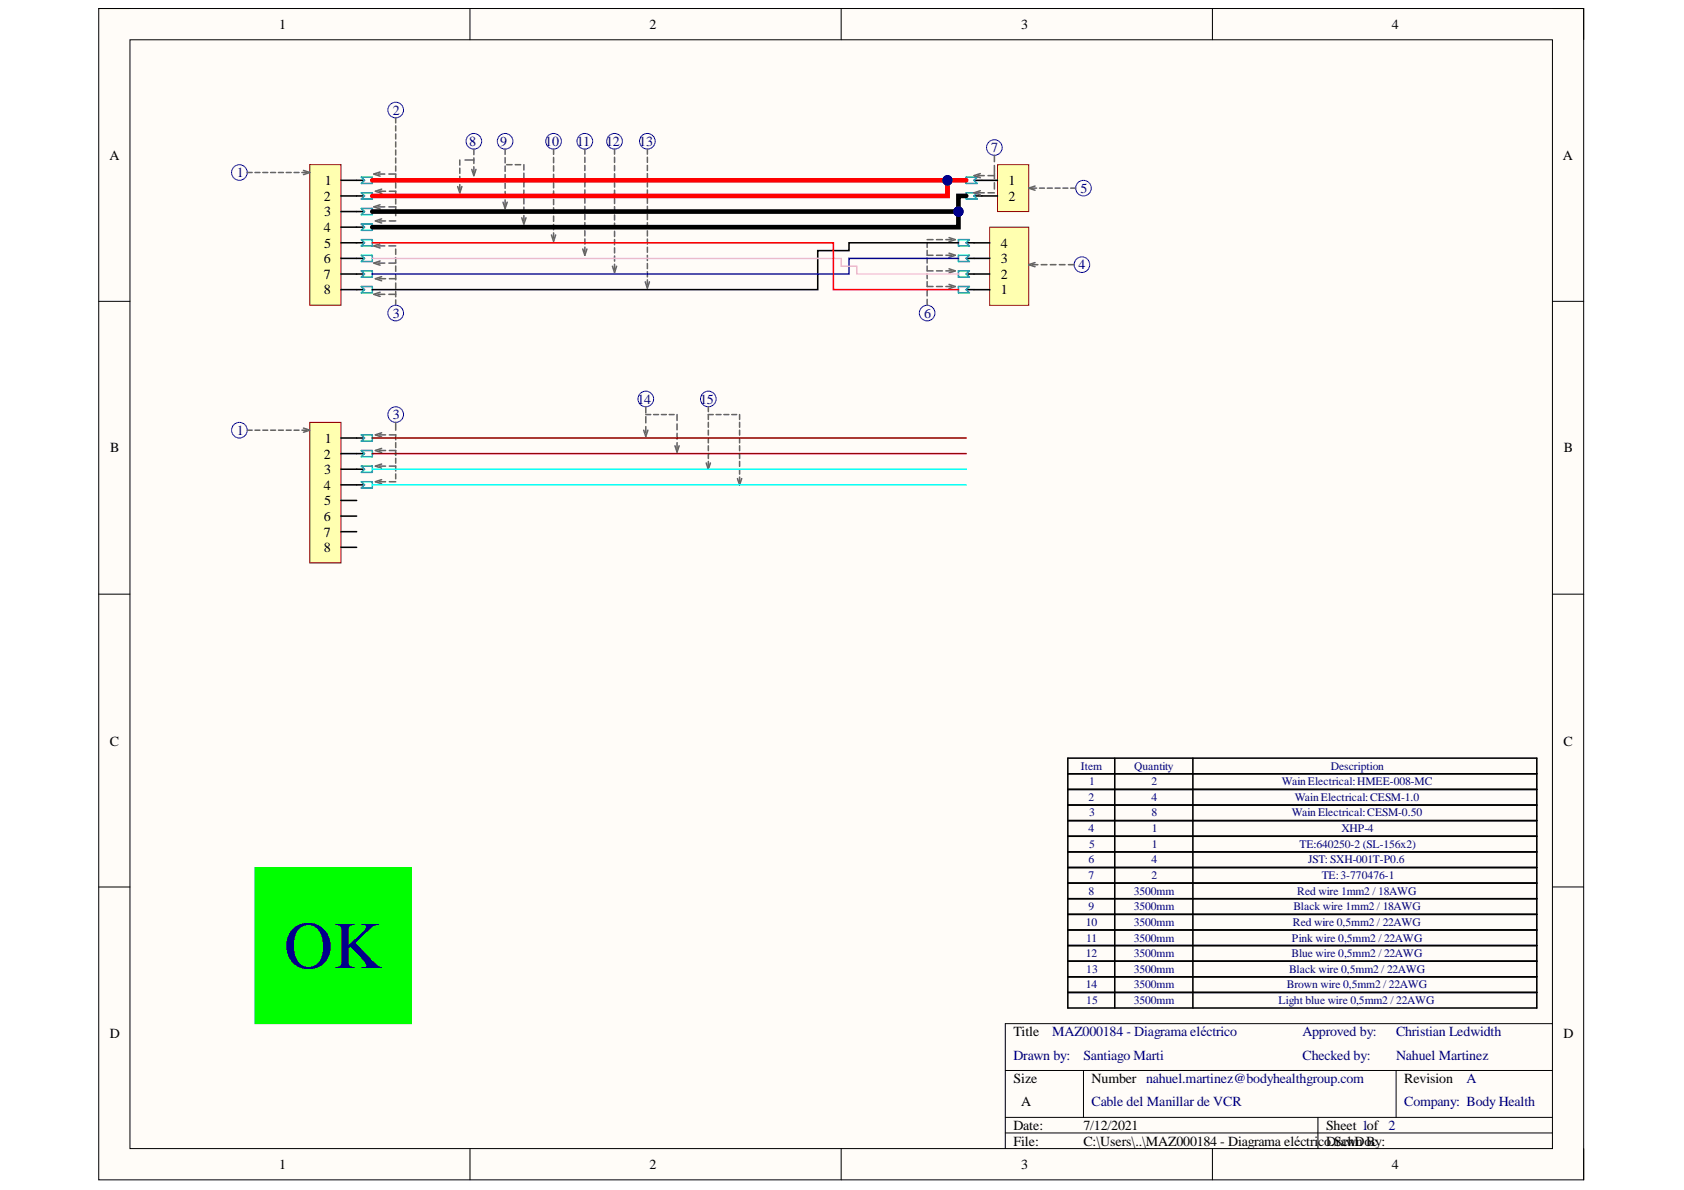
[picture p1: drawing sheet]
<svg xmlns="http://www.w3.org/2000/svg" width="297mm" height="210mm" viewBox="0 0 297 210" stroke-linecap="round" stroke-linejoin="round" font-family="sans-serif">
<path d="M17.4 1.5h261.9v206.6h-261.9z" fill-rule="evenodd" fill="#fffcf8"/>
<path d="M17.4 1.5h261.9v206.6h-261.9z" fill="none" stroke="#000" stroke-width=".18"/>
<path d="M22.9 7h250.9v195.6h-250.9z" fill-rule="evenodd" fill="#fffcf8"/>
<g fill="none" stroke="#000" stroke-width=".18">
<path d="M17.4 1.5h5.5M22.9 7h250.9v195.6h-250.9zM82.9 1.5v5.5M148.4 1.5v5.5M213.9 1.5v5.5M273.8 1.5h5.5v5.5M17.4 53.2h5.5M273.8 53.2h5.5M17.4 104.8h5.5M273.8 104.8h5.5M17.4 156.5h5.5M273.8 156.5h5.5"/>
<path d="M177.3 188.8h96.5M177.3 197.1h96.5M177.3 199.8h96.5M191.1 188.8v8.3M232.5 197.1v5.5M246.3 188.8v8.3M273.8 180.6h-96.5v22M82.9 202.6v5.5M148.4 202.6v5.5M213.9 202.6v5.5M279.3 202.6v5.5"/>
</g>
<g fill="none" stroke="#000" stroke-width=".27">
<path d="M188.4 133.7h82.7v35.8h-82.7zM188.4 136.5h82.7M188.4 139.2h82.7M196.6 133.7v35.8M210.4 133.7v35.8M188.4 142h82.7M188.4 144.7h82.7M188.4 147.5h82.7M188.4 150.3h82.7M188.4 153h82.7M188.4 155.8h82.7M188.4 158.5h82.7"/>
<path d="M188.4 161.3h82.7M188.4 164h82.7M188.4 166.8h82.7"/>
</g>
<circle cx="42.2" cy="30.4" r="1.38" fill="none" stroke="#00f" stroke-width=".18"/>
<path d="M54.6 29.1h5.5v24.7h-5.5z" fill-rule="evenodd" fill="#ffffb0"/>
<path d="M54.6 29.1h5.5v24.7h-5.5z" fill="none" stroke="#800000" stroke-width=".18"/>
<path d="M60.1 31.8h2.8M60.1 34.6h2.8M60.1 37.3h2.8M60.1 40.1h2.8M60.1 42.8h2.8M60.1 45.6h2.8M60.1 48.3h2.8M60.1 51.1h2.8" fill="none" stroke="#000" stroke-width=".27"/>
<path d="M54.6 74.5h5.5v24.8h-5.5z" fill-rule="evenodd" fill="#ffffb0"/>
<path d="M54.6 74.5h5.5v24.8h-5.5z" fill="none" stroke="#800000" stroke-width=".18"/>
<g fill="none" stroke="#000" stroke-width=".27">
<path d="M62.9 31.8h1.4M62.9 34.6h1.4M62.9 37.3h1.4M62.9 40.1h1.4M62.9 42.8h1.4M62.9 45.6h1.4M62.9 48.3h1.4M62.9 51.1h1.4M60.1 77.3h4.2M60.1 80h4.2M60.1 82.8h4.2M60.1 85.5h4.2"/>
<path d="M60.1 88.3h2.8M60.1 91h2.8M60.1 93.8h2.8M60.1 96.5h2.8"/>
</g>
<path d="M63.7 31.3h2v1.1h-2l.6-.6zM63.7 34h2v1.1h-2l.6-.5zM63.7 36.8h2v1.1h-2l.6-.6zM63.7 39.5h2v1.1h-2l.6-.5zM63.7 42.3h2v1.1h-2l.6-.6zM63.7 45h2v1.1h-2l.6-.5zM63.7 47.8h2v1.1h-2l.6-.6zM63.7 50.5h2v1.1h-2l.6-.5zM63.7 76.7h2v1.1h-2l.6-.5zM63.7 79.5h2v1.1h-2l.6-.6zM63.7 82.2h2v1.1h-2l.6-.5zM63.7 85h2v1.1h-2l.6-.6z" fill="none" stroke="#009cca" stroke-width=".27"/>
<circle cx="69.8" cy="19.4" r="1.38" fill="none" stroke="#00f" stroke-width=".18"/>
<path d="M174.6 40.1h6.9v13.8h-6.9z" fill-rule="evenodd" fill="#ffffb0"/>
<path d="M174.6 40.1h6.9v13.8h-6.9z" fill="none" stroke="#800000" stroke-width=".18"/>
<path d="M171.8 51.1h2.8M171.8 48.3h2.8M171.8 45.6h2.8M171.8 42.8h2.8" fill="none" stroke="#000" stroke-width=".27"/>
<circle cx="190.8" cy="46.7" r="1.38" fill="none" stroke="#00f" stroke-width=".18"/>
<path d="M176 29.1h5.5v8.2h-5.5z" fill-rule="evenodd" fill="#ffffb0"/>
<path d="M176 29.1h5.5v8.2h-5.5z" fill="none" stroke="#800000" stroke-width=".18"/>
<path d="M171.8 31.8h4.2M171.8 34.6h4.2M170.4 42.8h1.4M170.4 45.6h1.4M170.4 48.3h1.4M170.4 51.1h1.4M188.4 169.5h82.7v8.3h-82.7zM188.4 172.3h82.7M188.4 175.1h82.7M196.6 169.5v8.3M210.4 169.5v8.3" fill="none" stroke="#000" stroke-width=".27"/>
<path d="M170.4 31.3h2l-.6 .5 .6 .6h-2zM170.4 34h2l-.6 .6 .6 .5h-2zM169.1 42.3h1.9l-.6 .5 .6 .6h-1.9zM169.1 45h1.9l-.6 .6 .6 .5h-1.9zM169.1 47.8h1.9l-.6 .5 .6 .6h-1.9zM169.1 50.5h1.9l-.6 .6 .6 .5h-1.9z" fill="none" stroke="#009cca" stroke-width=".27"/>
<g fill="none" stroke="#00f" stroke-width=".18">
<circle cx="83.6" cy="24.9" r="1.38"/>
<circle cx="89.1" cy="24.9" r="1.38"/>
<circle cx="97.6" cy="24.9" r="1.38"/>
<circle cx="103.2" cy="24.9" r="1.38"/>
<circle cx="108.4" cy="24.9" r="1.38"/>
<circle cx="114.2" cy="24.9" r="1.38"/>
<circle cx="175.4" cy="26" r="1.38"/>
<circle cx="191.1" cy="33.2" r="1.37"/>
<circle cx="163.5" cy="55.2" r="1.38"/>
<circle cx="69.8" cy="73.1" r="1.38"/>
<circle cx="113.9" cy="70.4" r="1.38"/>
</g>
<g fill="none" stroke="#646464" stroke-width=".27">
<path d="M43.6 30.4h.9M45 30.4h.8M46.4 30.4h.8M47.7 30.4h.9M49.1 30.4h.9M50.5 30.4h.9M51.9 30.4h.8M53.3 30.4h.8M53.5 30.1l1.1 .3-1.1 .4M66.7 30.7h1.2M66.9 39h1.1M67 30.3l-1.1 .4 1.1 .4"/>
<path d="M67.3 38.6l-1.1 .4 1.1 .3M68.6 30.7h1.2v.9M68.7 39h1.1M69.8 20.8v.9M69.8 22.2v.9M69.8 23.6v.9M69.8 25v.9M69.8 26.5v.8M69.8 27.9v.9M69.8 29.3v.9M80.7 32.9l.4 1.1 .4-1.1M81.1 28.2v.9"/>
<path d="M81.1 29.7v.9M81.1 31.1v.9M81.1 32.6v.9M82 28.2h1.6M83.2 29.9l.4 1.1 .4-1.1M83.6 26.3v1M83.6 27.9v.9M83.6 29.4v1M88.7 35.7l.4 1.1 .4-1.1M89.1 26.3v.9M89.1 27.8v.9M89.1 29.3v.9"/>
<path d="M89.1 30.8v.9M89.1 32.3v.9M89.1 33.8v.9M89.1 35.3v.9M89.4 29.1h.9M90.9 29.1h.9M92 38.4l.4 1.1 .4-1.1M92.4 29.1v.9M92.4 30.5v1M92.4 32v1M92.4 33.5v1M92.4 35v1"/>
<path d="M92.4 36.5v1M92.4 38v1M97.6 26.3v.9M97.6 27.8v.9M97.6 29.3v.9M97.6 30.7v1M97.6 32.2v.9M97.6 33.7v.9M97.6 35.2v.9M97.6 36.6v1M97.6 38.1v.9M97.6 39.6v.9"/>
<path d="M103.2 26.3v.9M103.2 27.7v.9M103.2 29.2v.9M103.2 30.6v.9M103.2 32.1v.9M103.2 33.5v.9M103.2 34.9v.9M103.2 36.4v.9M103.2 37.8v.9M103.2 39.3v.9M108.4 26.3v.9M108.4 27.7v1"/>
<path d="M108.4 29.2v.9M108.4 30.7v.9M108.4 32.1v.9M108.4 33.6v.9M108.4 35v.9M108.4 36.5v.9M108.4 37.9v.9M108.4 39.4v.9M114.2 26.3v.9M114.2 27.7v.9M114.2 29.2v.9M114.2 30.6v.9"/>
<path d="M114.2 32.1v.9M114.2 33.5v.9M114.2 35v.9M114.2 36.4v.9M114.2 37.8v.9M114.2 39.3v.9M172.5 31h1.1M172.5 34h1.1M172.9 30.6l-1.1 .4 1.1 .3M172.9 33.6l-1.1 .4 1.1 .4M174.3 31h1.1M174.3 34h1.1"/>
<path d="M175.4 27.4v1.1M175.4 29.2v1.1M175.4 30.4v1.1M175.4 32.2v1.1M182 33.2h.8M182.6 32.8l-1.1 .4 1.1 .4M183.4 33.2h.8M184.7 33.2h.9M186.1 33.2h.9M187.5 33.2h.9M188.9 33.2h.8M65.9 51.9l1.1 .4"/>
<path d="M66.7 43.4h1.2M67 43l-1.1 .4 1.1 .3M68.6 43.4h1.2M69.8 43.9v1M69.8 45.4v1M69.8 51.4v1M69.8 52.9v.9M97.3 41.4l.3 1.2 .4-1.2M97.6 41.1v.9M102.8 43.9l.4 1.1 .3-1.1M103.2 40.7v.9M103.2 42.1v.9"/>
<path d="M103.2 43.6v.9M108 47l.4 1.1 .4-1.1M108.4 40.8v.9M108.4 42.3v.9M108.4 43.7v.9M108.4 45.2v.9M108.4 46.6v.9M113.8 49.7l.4 1.1 .4-1.1M114.2 40.7v.9M114.2 42.2v.9M114.2 43.6v.9M114.2 45v.9"/>
<path d="M114.2 46.5v.9M114.2 47.9v.9M114.2 49.4v.9M163.5 42.8v.9M163.5 44.2v.8h1.1M163.5 45.5v.9M163.5 46.9v.9h1.1M163.5 48.3v.9M163.5 49.7v.8h1.1M163.5 51.2v1M163.5 52.8v1M163.5 42.3h1.1"/>
<path d="M165.2 42.3h1M165.2 45h1M165.2 47.8h1M165.2 50.5h1M166.8 42.3h1.1M166.8 45h1.1M166.8 47.8h1.1M166.8 50.5h1.1M167.4 41.9l1.1 .4-1.1 .3M167.4 44.7l1.1 .3-1.1 .4M167.4 47.4l1.1 .4-1.1 .4M167.4 50.2l1.1 .3-1.1 .4"/>
<path d="M182.1 46.7h1M182.6 46.3l-1.1 .4 1.1 .3M183.7 46.7h1M185.3 46.7h1M186.9 46.7h1M188.5 46.7h1M66.9 76.7h1.1M67.3 76.3l-1.1 .4 1.1 .4M68.7 76.7h1.1v.9M69.8 74.5v1.4M113.5 75.9l.4 1.1 .4-1.1M113.9 75.2v1.1"/>
<path d="M118 73.1h.9M119.1 78.6l.3 1.1 .4-1.1M119.4 73.1v1.1M119.4 74.8v1M119.4 76.4v1.1M119.4 78.1v1"/>
</g>
<path d="M45 153h27.6v27.6h-27.6z" fill-rule="evenodd" fill="#0f0"/>
<path d="M45 153h27.6v27.6h-27.6z" fill="none" stroke="#0f0" stroke-width=".18"/>
<g fill="none" stroke="#00f" stroke-width=".18">
<circle cx="69.8" cy="55.2" r="1.38"/>
<circle cx="42.2" cy="75.9" r="1.38"/>
<circle cx="124.9" cy="70.4" r="1.38"/>
</g>
<g fill="none" stroke="#646464" stroke-width=".27">
<path d="M43.6 75.9h.9M45 75.9h.8M46.4 75.9h.8M47.7 75.9h.9M49.1 75.9h.9M50.5 75.9h.9M51.9 75.9h.8M53.3 75.9h.8M53.5 75.5l1.1 .4-1.1 .3M124.9 74.5v.9M124.9 75.9v.8M124.9 77.3v.8"/>
<path d="M124.9 78.6v.9M129.1 73.1h.8M130.5 73.1v.9M130.5 74.5v.9M130.5 75.9v.8M130.5 77.3v.8M130.5 78.6v.9M124.6 81.7l.3 1.1 .4-1.1M124.9 80v.9M124.9 81.4v.9M130.1 84.4l.4 1.1 .3-1.1M130.5 80v.9"/>
<path d="M130.5 81.4v.9M130.5 82.8v.8M130.5 84.1v.9"/>
</g>
<path d="M167.1 31.8v2.8h-101.4" fill="none" stroke="#f00" stroke-width=".82"/>
<circle cx="167.1" cy="31.8" r=".83" fill="#000080"/>
<circle cx="167.1" cy="31.8" r=".83" fill="none" stroke="#000080" stroke-width=".18"/>
<path d="M65.7 85.5h104.7M65.7 82.8h104.7" fill="none" stroke="#0ff" stroke-width=".27"/>
<path d="M65.7 77.3h104.7M65.7 80h104.7" fill="none" stroke="#980000" stroke-width=".27"/>
<path d="M169.1 42.8h-19.3v1.4h-5.6v6.9h-78.5" fill="none" stroke="#000" stroke-width=".27"/>
<path d="M169.1 45.6h-19.3v2.7h-84.1" fill="none" stroke="#00f" stroke-width=".27"/>
<path d="M65.7 45.6h82.7v1.4h2.7v1.3h18" fill="none" stroke="#f9f" stroke-width=".27"/>
<path d="M65.7 42.8h81.3v8.3h22.1" fill="none" stroke="#f00" stroke-width=".27"/>
<path d="M169.1 37.3v2.8h-103.4" fill="none" stroke="#000" stroke-width=".82"/>
<circle cx="169.1" cy="37.3" r=".83" fill="#000080"/>
<circle cx="169.1" cy="37.3" r=".83" fill="none" stroke="#000080" stroke-width=".18"/>
<path d="M170.4 34.6h-1.3v2.7h-103.4" fill="none" stroke="#000" stroke-width=".82"/>
<circle cx="169.1" cy="37.3" r=".83" fill="#000080"/>
<circle cx="169.1" cy="37.3" r=".83" fill="none" stroke="#000080" stroke-width=".18"/>
<path d="M65.7 31.8h104.7" fill="none" stroke="#f00" stroke-width=".82"/>
<circle cx="167.1" cy="31.8" r=".83" fill="#000080"/>
<circle cx="167.1" cy="31.8" r=".83" fill="none" stroke="#000080" stroke-width=".18"/>
<text font-size="11.9" fill="#000080" x="50.1" y="170.8">OK</text>
<g font-size="2.8" fill="#646464">
<text x="63.1" y="37.2">COSoc7B</text>
<text x="63.1" y="51">COSoc13B</text>
<text x="112.2" y="73.6">COCab7</text>
<text x="123.5" y="73.6">COCab?</text>
<text x="63.1" y="79.9">COSoc17B</text>
<text x="63.1" y="82.7">COSoc18B</text>
<text x="63.1" y="85.6">COSoc20B</text>
</g>
<g font-size="2.5">
<text x="49.2" y="5.1">1</text>
<text x="114.5" y="5.1">2</text>
<text x="180.1" y="5.1">3</text>
<text x="245.5" y="5.1">4</text>
<text x="19.3" y="28.1">A</text>
<text x="275.7" y="28.1">A</text>
<text x="57.1" y="35.4">2</text>
<text x="57.3" y="32.6">1</text>
<text x="177.9" y="32.6">1</text>
<text x="177.9" y="35.4">2</text>
<text x="57.1" y="40.9">4</text>
<text x="57.2" y="38.1">3</text>
<text x="57.1" y="46.4">6</text>
<text x="57.2" y="43.7">5</text>
<text x="176.5" y="46.4">3</text>
<text x="176.5" y="43.7">4</text>
<text x="57.1" y="49.2">7</text>
<text x="57.1" y="51.9">8</text>
<text x="176.5" y="51.9">1</text>
<text x="176.5" y="49.2">2</text>
<text x="19.5" y="79.8">B</text>
<text x="57.1" y="80.9">2</text>
<text x="57.2" y="83.6">3</text>
<text x="57.3" y="78.1">1</text>
<text x="275.9" y="79.8">B</text>
<text x="57.1" y="86.4">4</text>
<text x="57.2" y="89.1">5</text>
<text x="57.1" y="91.9">6</text>
<text x="57.1" y="94.7">7</text>
<text x="57.1" y="97.4">8</text>
<text x="19.4" y="131.5">C</text>
<text x="275.8" y="131.5">C</text>
<text x="19.4" y="183.1">D</text>
<text x="178.7" y="182.8">Title</text>
<text x="275.8" y="183.1">D</text>
<text x="178.7" y="191">Size</text>
<text x="192.5" y="191">Number nahuel.martinez@bodyhealthgroup.com</text>
<text x="247.7" y="191">Revision</text>
<text x="180.1" y="195.2">A</text>
<text x="178.7" y="199.3">Date:</text>
<text x="178.7" y="202.1">File:</text>
<text x="191.1" y="199.3">7/12/2021</text>
<text x="191.1" y="202.1">C:\Users\..\MAZ000184 - Diagrama eléctricoDrawn By:</text>
<text x="233.9" y="199.3">Sheet 1of 2</text>
<text x="234.8" y="202.1">.SchDoc</text>
<text x="49.2" y="206.2">1</text>
<text x="114.5" y="206.2">2</text>
<text x="180.1" y="206.2">3</text>
<text x="245.5" y="206.2">4</text>
</g>
<g font-size="2.5" fill="#000080">
<text x="69.3" y="20.3">2</text>
<text x="82.7" y="25.8">8</text>
<text x="88.2" y="25.8">9</text>
<text x="96.2" y="25.8">10</text>
<text x="101.8" y="25.8">11</text>
<text x="106.9" y="25.8">12</text>
<text x="112.8" y="25.8">13</text>
<text x="174.9" y="26.9">7</text>
<text x="41.8" y="31.3">1</text>
<text x="190.6" y="34.1">5</text>
<text x="190.2" y="47.5">4</text>
<text x="69.3" y="56">3</text>
<text x="163" y="56">6</text>
<text x="112.4" y="71.3">14</text>
<text x="123.5" y="71.3">15</text>
<text x="41.8" y="76.7">1</text>
<text x="69.3" y="74">3</text>
<text x="185.6" y="182.8">MAZ000184 - Diagrama eléctrico</text>
<text x="229.8" y="182.8">Approved by:</text>
<text x="246.2" y="182.8">Christian Ledwidth</text>
<text x="178.7" y="187">Drawn by:</text>
<text x="191.1" y="187">Santiago Marti</text>
<text x="229.8" y="187">Checked by:</text>
<text x="246.2" y="187">Nahuel Martinez</text>
<text x="258.7" y="191">A</text>
<text x="192.5" y="195.2">Cable del Manillar de VCR</text>
<text x="247.7" y="195.2">Company: Body Health</text>
</g>
<g font-size="2.5" fill="#646464">
<text x="63.1" y="34.5">COSoc5B</text>
<text x="63.1" y="48.3">COSoc12B</text>
</g>
<g font-size="2" fill="#000080">
<text x="190.7" y="135.8">Item</text>
<text x="200.1" y="135.8">Quantity</text>
<text x="234.7" y="135.8">Description</text>
<text x="192" y="141.3">2</text>
<text x="192.1" y="138.5">1</text>
<text x="203.1" y="138.5">2</text>
<text x="203.1" y="141.3">4</text>
<text x="226.1" y="138.5">WainElectrical:HMEE-008-MC</text>
<text x="228.4" y="141.3">WainElectrical:CESM-1.0</text>
<text x="192" y="146.8">4</text>
<text x="192.1" y="144">3</text>
<text x="192.1" y="149.6">5</text>
<text x="203.1" y="144">8</text>
<text x="203.2" y="146.8">1</text>
<text x="203.2" y="149.6">1</text>
<text x="227.9" y="144">WainElectrical:CESM-0.50</text>
<text x="229.2" y="149.6">TE:640250-2 (SL-156x2)</text>
<text x="236.6" y="146.8">XHP-4</text>
<text x="192" y="152.3">6</text>
<text x="192" y="155.1">7</text>
<text x="203.1" y="152.3">4</text>
<text x="203.1" y="155.1">2</text>
<text x="230.8" y="152.3">JST: SXH-001T-P0.6</text>
<text x="233.1" y="155.1">TE:3-770476-1</text>
<text x="192" y="157.8">8</text>
<text x="192" y="160.6">9</text>
<text x="200" y="157.8">3500mm</text>
<text x="200" y="160.6">3500mm</text>
<text x="228.1" y="160.6">Black wire 1mm2 / 18AWG</text>
<text x="228.8" y="157.8">Red wire 1mm2 / 18AWG</text>
<text x="191.5" y="163.4">10</text>
<text x="191.6" y="166.1">11</text>
<text x="200" y="163.4">3500mm</text>
<text x="200" y="166.1">3500mm</text>
<text x="227.9" y="166.1">Pink wire 0,5mm2 / 22AWG</text>
<text x="228.1" y="163.4">Red wire 0,5mm2 / 22AWG</text>
<text x="191.5" y="168.9">12</text>
<text x="191.6" y="171.6">13</text>
<text x="200" y="168.9">3500mm</text>
<text x="200" y="171.6">3500mm</text>
<text x="227.4" y="171.6">Black wire 0,5mm2 / 22AWG</text>
<text x="227.8" y="168.9">Blue wire 0,5mm2 / 22AWG</text>
<text x="191.5" y="174.4">14</text>
<text x="191.6" y="177.1">15</text>
<text x="200" y="174.4">3500mm</text>
<text x="200" y="177.1">3500mm</text>
<text x="225.5" y="177.1">Light blue wire 0,5mm2 / 22AWG</text>
<text x="227" y="174.4">Brown wire 0,5mm2 / 22AWG</text>
</g>
</svg>
